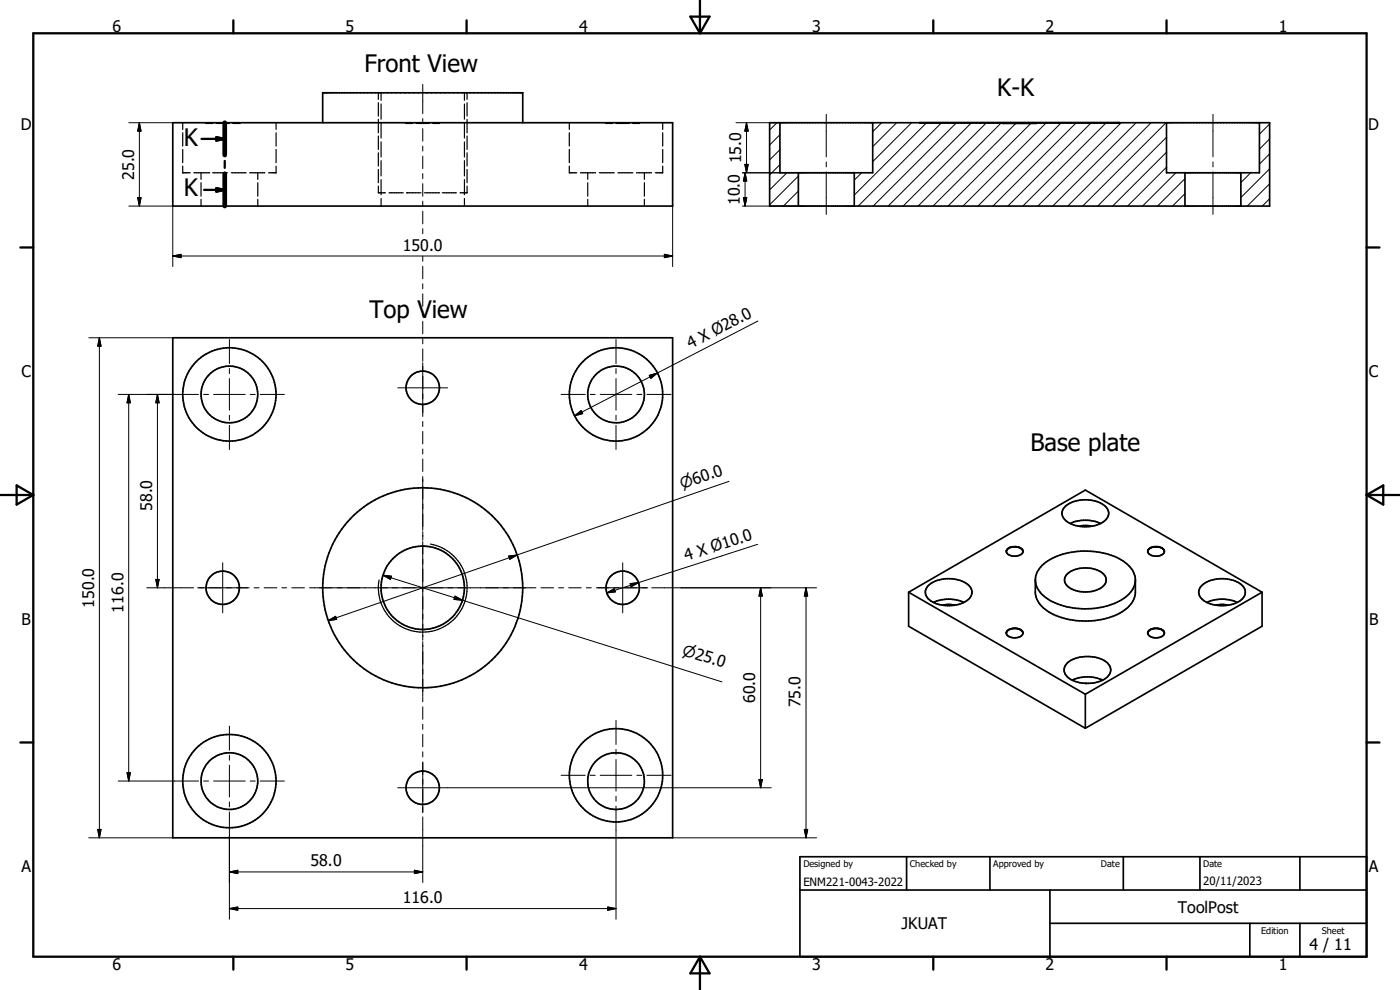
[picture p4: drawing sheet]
<svg xmlns="http://www.w3.org/2000/svg" width="297mm" height="210mm" viewBox="0 0 297 210" stroke-linecap="round" stroke-linejoin="round" font-family="sans-serif">
<g fill="none" stroke="#000" stroke-width=".21">
<path d="M89.7 17.9v6.2M27.3 26h9.4M29.6 26v17.7M29.6 26l.3 1.8h-.7zM89.7 25.2v1M89.7 27.3v2.6M89.7 31v1.1M89.7 33.1v2.7M89.7 36.8v1.1M89.7 39v2.6M156.1 26h9.4M157.5 36.7h11.9"/>
<path d="M158 34.9h.7l-.3 1.8zM158.1 36.7v7M158.1 36.7l.3 1.7h-.7zM158.4 26l.3 1.8h-.7zM158.4 26v10.7M164.8 26l-1.5 1.6M165.5 34.9l-2.2 2.2M165.5 31.7l-2.2 2.2M165.5 28.6l-2.2 2.2M166.9 36.7l-3.6 3.6M169.4 37.4l-6.1 6.1M175.3 24.3v9"/>
<path d="M175.3 34.3v1.1M175.3 36.5v9M182.8 36.7l-1.6 1.5M187 26l-1.9 1.9M190.2 26l-5.1 5.1M193.4 26l-8.3 8.3M196.6 26l-15.4 15.4M199.7 26l-17.6 17.7M202.9 26l-17.7 17.7M206.1 26l-17.7 17.7M209.3 26l-17.7 17.7M212.4 26l-17.6 17.7"/>
<path d="M215.5 26.2l-17.6 17.5M218.7 26.2l-17.6 17.5M222 26l-17.7 17.7M225.2 26l-17.7 17.7M228.3 26l-17.7 17.7M231.5 26l-17.7 17.7M234.7 26l-17.7 17.7M237.9 26l-17.7 17.7M241 26l-17.7 17.7M244.2 26l-17.7 17.7M247.4 26l-17.7 17.7M247.5 35.5l-8.3 8.2"/>
<path d="M247.5 32.3l-11.5 11.4M247.5 29.1l-14.6 14.6M249.5 36.7l-7.1 7M251.4 37.9l-5.8 5.8M257.3 24.3v9M257.3 34.3v1.1M257.3 36.5v9M265.3 36.7l-2 2M269.3 39l-4.7 4.7M269.3 35.8l-6 6.1M269.3 32.6l-2.1 2.2M269.3 29.5l-2.1 2.1"/>
<path d="M269.3 26.3l-2.1 2.2M27.3 43.7h9.4v12.8M29.2 41.9h.7l-.3 1.8zM36.7 54.3h106M36.7 54.3l1.7-.3v.7zM89.7 42.7v1M89.7 44.8v2.7M89.7 48.5v1.1M89.7 54.4v1M89.7 56.5v2.6M140.9 54l1.8 .3-1.8 .4zM142.7 43.7v12.8"/>
<path d="M157.5 43.7h11.9M157.7 41.9h.7l-.3 1.8zM169.4 40.5l-3.2 3.2M251.4 41.1l-2.7 2.6M269.3 42.2l-1.5 1.5M18.8 71.7h17.9M21.1 71.7v106M21.1 71.7l.3 1.7h-.7zM48.7 72v5.1M48.7 78.2v1.1M89.7 60.2v1.1M89.7 62.3v2.7"/>
<path d="M89.7 66v1.1M89.7 68.2v2.6M89.7 71.9v1.1M89.7 74v2.7M89.7 77v11.3M130.7 72v5.1M130.7 78.2v1.1M137.7 79.6l1.8-.5-1.4 1.2zM139.5 79.1l-17.6 9.1M160.8 68.1l-21.3 11M25.1 83.7h17M27.3 83.7v82"/>
<path d="M27.3 83.7l.4 1.7h-.7zM33.4 83.7l.4 1.7h-.8zM33.4 83.7v41M43.2 83.7h1M45.3 83.7h6.7M48.7 80.3v6.7M48.7 88.1v1.1M48.7 90.2v5.2M53.1 83.7h1.1M55.2 83.7h5.1M84.4 82.3h10.6M89.7 89.4v1.1"/>
<path d="M89.7 91.5v2.7M89.7 95.3v1M89.7 97.4v2.6M119 83.7h5.2M121.9 88.2l1.4-1.1 .3 .6zM125.2 83.7h1.1M127.3 83.7h6.7M130.7 80.3v6.7M130.7 88.1v1.1M130.7 90.2v5.2M135.1 83.7h1.1M137.2 83.7h5.2"/>
<path d="M47.2 119.4v10.6M89.7 101.1v11.4M89.7 112.8v1.8M89.7 114.9v20.9M107.9 118l1.8-.3-1.5 .9zM109.7 117.7l-40.1 14M132.1 119.4v10.6M154.7 102.1l-45 15.6M160.7 115.5l-25.2 8.1M31.1 124.7h10M33 122.9h.8l-.4 1.8zM41.9 124.7h11"/>
<path d="M53.9 124.7h1.1M56 124.7h2.7M59.8 124.7h1M61.9 124.7h2.7M65.7 124.7h12.8M69.6 131.7l1.6-1 .2 .7zM78.5 124.7h22.3M81.3 122l71.9 22.7M81.3 122l1.7 .2-.2 .7zM89.7 136.1v11.6M96.5 126.5l1.6 .8-1.8-.1zM100.9 124.7h12.8"/>
<path d="M114.8 124.7h2.7M118.5 124.7h1.1M120.6 124.7h2.7M124.4 124.7h1.1M126.5 124.7h10.9M128.7 125.8l1.6-.9 .2 .7zM133.7 123.8l1.8-.2-1.6 .9zM135.5 123.6l-6.8 2.2M138.3 124.7h34.9M161.4 124.7l.3 1.7h-.7zM161.4 124.7v42.4M171 124.7v53"/>
<path d="M171 124.7l.4 1.7h-.8zM48.7 154v5.2M89.7 147.8v1.1M89.7 149.9v2.7M89.7 153.7v1M89.7 155.8v2.6M89.7 159.5v1.1M130.7 152.8v5.1M130.7 159v1.1M18.8 177.7h17.9M20.7 176h.7l-.3 1.7zM25.1 165.7h17"/>
<path d="M27 163.9h.7l-.4 1.8zM43.2 165.7h1M45.3 165.7h6.7M48.7 160.2v1.1M48.7 162.3v6.8M48.7 170.1v1.1M48.7 172.2v22.8M53.1 165.7h1.1M55.2 165.7h5.1M84.4 167.1h46.2M89.7 161.6v10.8M89.7 173.3v13.9"/>
<path d="M119 164.5h5.2M125.2 164.5h1.1M127.3 164.5h6.7M130.7 161.1v6.7M130.7 168.9v1.1M130.7 171v24M130.8 167.1h32.8M135.1 164.5h1.1M137.2 164.5h5.2M142.7 177.7h30.5M161 165.4h.7l-.3 1.7zM170.6 176h.8l-.4 1.7z"/>
<path d="M48.7 192.7h82M48.7 192.7l1.7-.3v.7zM48.7 185l1.7-.4v.7zM48.7 185h41M87.9 184.6l1.8 .4-1.8 .3zM128.9 192.4l1.8 .3-1.8 .4z"/>
</g>
<g fill="none" stroke="#000" stroke-width=".25">
<path d="M80.3 19.7v1.4M80.8 19.7v1.6M98.5 19.7v1.6M99.1 19.7v1.4M38.8 35.2v1.5h1.6M38.8 26v1.5M38.8 28.2v2.8M38.8 31.7v2.8M41.1 36.7h3.2M42.6 36.7v1.3M42.6 38.8v2.8M43.7 26v.2h1.4"/>
<path d="M44.3 36.7h.1M45.1 36.7h3.2M45.8 26.2h2.9M49.1 36.7h3.1M49.4 26.2h1.4M50.8 26.2h.1M50.8 26v.2M53 36.7h3.2M54.7 36.7v1.3M54.7 38.8v2.8M58.6 35.2v1.5h-1.6M58.6 26v1.5"/>
<path d="M58.6 28.2v2.8M58.6 31.7v2.8M80.3 21.8v2.8M80.3 25.3v2.9M80.3 28.9v2.8M80.3 32.4v2.8M80.3 35.9v2.9M80.3 39.5v1.4h1.5M80.8 22.1v3.2M80.8 26.1v3.2M80.8 30.1v3.2M80.8 34.1v3.2"/>
<path d="M80.8 38.1v3.2M86.1 26v.2h1.5M88.3 26.2h2.8M93.2 26v.2h-1.4M98.5 22.1v3.2M98.5 26.1v3.2M98.5 30.1v3.2M98.5 34.1v3.2M98.5 38.1v3.2M99.1 21.8v2.8M99.1 25.3v2.9M99.1 28.9v2.8"/>
<path d="M99.1 32.4v2.8M99.1 35.9v2.9M99.1 39.5v1.4h-1.5M120.8 35.2v1.5h1.6M120.8 26v1.5M120.8 28.2v2.8M120.8 31.7v2.8M123.2 36.7h3.1M124.7 36.7v1.3M124.7 38.8v2.8M127.1 36.7h3.2M128.6 26v.2h1.4"/>
<path d="M130.7 26.2h2.8M131.1 36.7h3.2M135.1 36.7h3.1M135.6 26v.2h-1.4M136.7 36.7v1.3M136.7 38.8v2.8M140.6 35.2v1.5h-1.6M140.6 26v1.5M140.6 28.2v2.8M140.6 31.7v2.8M42.6 42.3v1.4M54.7 42.3v1.4"/>
<path d="M80.8 42.1v1.6M82.5 40.9h3.1M86.3 40.9h.1M86.3 40.9h3M90 40.9h3.1M93.1 40.9h.1M93.8 40.9h3M98.5 42.1v1.6M124.7 42.3v1.4M136.7 42.3v1.4M91.3 115.4a9.4 9.4 0 0 1 7.6 10.9 9.4 9.4 0 0 1-10.9 7.6 9.4 9.4 0 0 1-7.6-10.9"/>
</g>
<g fill="none" stroke="#000" stroke-width=".36">
<path d="M36.7 26h106v17.7h-106zM68.5 26v-6.3h42.4v6.3M163.3 26h106v17.7h-106zM165.5 26v10.7h19.6v-10.7M169.4 36.7v7M181.2 36.7v7M212.8 26v.2h7v-.2M247.5 26v10.7h19.7v-10.7M251.4 36.7v7M263.3 36.7v7M36.7 71.7h106v106h-106zM213.7 116.5a.86 .86 0 0 0 .7 1.4 2.07 2.07 0 0 0 2.6-.9"/>
<path d="M213.7 116.5a2.43 2.43 0 0 1 3.3 .2v.3M216.2 116.1a2.53 2.53 0 0 0-2.5 .4M216.3 116.2l.5 .3 .2 .5M221.1 119.9a15 15 0 0 1 12.9-2.6 9.8 9.8 0 0 1 6.3 3.8 4.1 4.1 0 0 1-1.5 5.5 15.9 15.9 0 0 1-16.8 .3 4.2 4.2 0 0 1-1.5-6.3zM225.9 107.5a7 7 0 0 1 8.7 0 2.04 2.04 0 0 1-.8 3.4 7.3 7.3 0 0 1-7.9-.6 1.82 1.82 0 0 1 0-2.8zM227 111.1a7.8 7.8 0 0 1 6.5 0M229 111.6l.9-.1 1.6 .1M243.5 117a1.83 1.83 0 0 1 2.5-1l.6 .3 .4 .7M246.7 116.4a2.3 2.3 0 0 0-3.2 .4M246.8 116.5a.83 .83 0 0 1 .1 .8 .83 .83 0 0 1-.7 .5 1.95 1.95 0 0 1-2.7-.9M192.8 125.6l37.5-21.6 37.4 21.6M192.8 125.6v7.2l37.5 21.7"/>
<path d="M192.8 125.6l37.5 21.7M196.9 124.2a7 7 0 0 1 8.9 .3 2.07 2.07 0 0 1-1 3.1 7.3 7.3 0 0 1-7.9-.6 1.9 1.9 0 0 1 0-2.8zM198 127.8a7.8 7.8 0 0 1 6.5 0M200 128.4l.9-.2 1.6 .2M213.5 134.3a2.09 2.09 0 0 1 3.2-.6l.3 .6M213.7 133.8a2.22 2.22 0 0 1 3.3 .3 1.34 1.34 0 0 1-1.7 1.2 1.44 1.44 0 0 1-1.8-1.1zM219.6 123v2.6a5.8 5.8 0 0 0 3.9 4.8 16.4 16.4 0 0 0 14.9-.9 5 5 0 0 0 2.5-3.9v-2.6M226.4 121.8a6.3 6.3 0 0 1 7.7 0 1.83 1.83 0 0 1-.7 3 6.6 6.6 0 0 1-7-.6 1.63 1.63 0 0 1 0-2.4zM247 134.2a2.2 2.2 0 0 0-3.5 0v.1M247 134.3a1.83 1.83 0 0 1-2.4 .9 .94 .94 0 0 1-.9-.4 .94 .94 0 0 1 0-1 2.3 2.3 0 0 1 3.3 .3v.2M255.2 124a7.2 7.2 0 0 1 8.4 .2 2.04 2.04 0 0 1-.8 3.4 7.4 7.4 0 0 1-7.9-.6 1.91 1.91 0 0 1 .3-3zM256 127.8a7.8 7.8 0 0 1 6.5 0"/>
<path d="M258 128.4l.9-.2 1.6 .2M267.7 125.6v7.2l-37.4 21.7M267.7 125.6l-37.4 21.7M226.4 140.7a7.2 7.2 0 0 1 8.6 0 1.96 1.96 0 0 1-.5 3.2 7.4 7.4 0 0 1-8.1-.4 1.9 1.9 0 0 1 0-2.8zM227.5 144.3a7.8 7.8 0 0 1 6.4 0M230.3 145h.3M230.3 147.3v7.2M169.7 188.8h120.2M169.7 181.7h120.2v21.3h-120.2zM192.3 181.7v7.1M210 181.7v7.1M222.7 195.9h67.2"/>
<path d="M222.7 188.8v14.2M238.3 181.7v7.1M254.6 181.7v7.1M265.2 195.9v7.1M275.8 181.7v7.1M275.8 195.9v7.1"/>
<circle cx="48.7" cy="83.7" r="9.9"/>
<circle cx="48.7" cy="83.7" r="6"/>
<circle cx="89.7" cy="82.3" r="3.5"/>
<circle cx="130.7" cy="83.7" r="6"/>
<circle cx="130.7" cy="83.7" r="9.9"/>
<circle cx="47.3" cy="124.7" r="3.5"/>
<circle cx="89.7" cy="124.7" r="21.2"/>
<circle cx="89.7" cy="124.7" r="8.9"/>
<circle cx="132.1" cy="124.7" r="3.5"/>
<circle cx="48.7" cy="165.7" r="6"/>
<circle cx="48.7" cy="165.7" r="9.9"/>
<circle cx="89.7" cy="167.1" r="3.5"/>
<circle cx="130.7" cy="164.5" r="9.9"/>
<circle cx="130.7" cy="165.7" r="6"/>
</g>
<g fill="none" stroke="#000" stroke-width=".48">
<path d="M7.1 7.1h282.8v195.9h-282.8zM49.5 4.3v2.8M99 4.3v2.8M146.5 3.5h4l-2 3.6zM148.5 0v7.1M198 4.3v2.8M247.5 4.3v2.8M42.7 29.5h5M45.9 29.1l1.8 .4-1.8 .3zM45.9 39.9l1.8 .4-1.8 .3zM47.7 26v6.9M47.7 34.1v1.5"/>
<path d="M47.7 36.9v6.8M4.3 52.5h2.8M43.3 40.3h4.4M289.9 52.5h2.8M0 105h7.1M3.5 103l3.6 2-3.6 2zM289.9 105h7.1M289.9 105l3.6-2v4zM4.3 157.5h2.8M289.9 157.5h2.8M49.5 203v2.7M99 203v2.7"/>
<path d="M148.5 203v7M148.5 203l2 3.5h-4zM198 203v2.7M247.5 203v2.7"/>
</g>
<path d="M47.7 26v6.9M47.7 36.9v6.8" fill="none" stroke="#000" stroke-width=".99"/>
<path d="M45.9 29.1l1.8 .4-1.8 .3zM45.9 39.9l1.8 .4-1.8 .3z" fill="#000" stroke="#000" stroke-width=".48"/>
<g fill="#000" stroke="#000" stroke-width=".21">
<path d="M29.6 26l.3 1.8h-.7zM158 34.9h.7l-.3 1.8zM158.1 36.7l.3 1.7h-.7zM158.4 26l.3 1.8h-.7zM29.2 41.9h.7l-.3 1.8zM36.7 54.3l1.7-.3v.7zM140.9 54l1.8 .3-1.8 .4zM157.7 41.9h.7l-.3 1.8zM21.1 71.7l.3 1.7h-.7zM27.3 83.7l.4 1.7h-.7zM33.4 83.7l.4 1.7h-.8zM121.9 88.2l1.4-1.1 .3 .6z"/>
<path d="M137.7 79.6l1.8-.5-1.4 1.2zM107.9 118l1.8-.3-1.5 .9zM33 122.9h.8l-.4 1.8zM69.6 131.7l1.6-1 .2 .7zM81.3 122l1.7 .2-.2 .7zM96.5 126.5l1.6 .8-1.8-.1zM128.7 125.8l1.6-.9 .2 .7zM133.7 123.8l1.8-.2-1.6 .9zM161.4 124.7l.3 1.7h-.7zM171 124.7l.4 1.7h-.8zM20.7 176h.7l-.3 1.7zM27 163.9h.7l-.4 1.8z"/>
<path d="M161 165.4h.7l-.3 1.7zM170.6 176h.8l-.4 1.7zM48.7 192.7l1.7-.3v.7zM48.7 185l1.7-.4v.7zM87.9 184.6l1.8 .4-1.8 .3zM128.9 192.4l1.8 .3-1.8 .4z"/>
</g>
<g font-size="5.1">
<text x="77.3" y="15.3">Front View</text>
<text x="211.6" y="20.3">K-K</text>
<text x="39" y="30.9">K</text>
<text x="39" y="41.7">K</text>
<text x="78.4" y="67.5">Top View</text>
<text x="218.6" y="95.8">Base plate</text>
</g>
<g font-size="3.4">
<text x="23.8" y="6.8">6</text>
<text x="73.3" y="6.8">5</text>
<text x="122.9" y="6.8">4</text>
<text x="172.3" y="6.8">3</text>
<text x="221.8" y="6.8">2</text>
<text x="271.3" y="6.8">1</text>
<text x="4.4" y="27.5">D</text>
<text x="290.3" y="27.5">D</text>
<text x="157.2" y="34.6" transform="rotate(-90 157.2 34.6)">15.0</text>
<text x="28.4" y="38.2" transform="rotate(-90 28.4 38.2)">25.0</text>
<text x="156.9" y="43.5" transform="rotate(-90 156.9 43.5)">10.0</text>
<text x="85.5" y="53.2">150.0</text>
<text x="146.5" y="74.1" transform="rotate(-27 146.5 74.1)">4 X Ø28.0</text>
<text x="4.5" y="80">C</text>
<text x="290.4" y="80">C</text>
<text x="32.3" y="108.4" transform="rotate(-90 32.3 108.4)">58.0</text>
<text x="145.6" y="119" transform="rotate(-18 145.6 119)">4 X Ø10.0</text>
<text x="20" y="128.9" transform="rotate(-90 20 128.9)">150.0</text>
<text x="26.2" y="130" transform="rotate(-90 26.2 130)">116.0</text>
<text x="4.5" y="132.5">B</text>
<text x="290.4" y="132.5">B</text>
<text x="160.2" y="149.2" transform="rotate(-90 160.2 149.2)">60.0</text>
<text x="169.8" y="150" transform="rotate(-90 169.8 150)">75.0</text>
<text x="4.5" y="185">A</text>
<text x="65.9" y="183.8">58.0</text>
<text x="290.4" y="185">A</text>
<text x="85.5" y="191.6">116.0</text>
<text x="191.3" y="197.1">JKUAT</text>
<text x="249.9" y="193.6">ToolPost</text>
<text x="277.8" y="201.5">4 / 11</text>
<text x="23.8" y="205.7">6</text>
<text x="73.3" y="205.7">5</text>
<text x="122.9" y="205.7">4</text>
<text x="172.3" y="205.7">3</text>
<text x="221.8" y="205.7">2</text>
<text x="271.3" y="205.7">1</text>
</g>
<g font-size="3.2">
<text x="144.7" y="103.8" transform="rotate(-19 144.7 103.8)">n60.0</text>
<text x="144.6" y="138.9" transform="rotate(17 144.6 138.9)">n25.0</text>
</g>
<g font-size="2.4">
<text x="170.4" y="188">ENM221-0043-2022</text>
<text x="255.3" y="187.7">20/11/2023</text>
</g>
<g font-size="1.9">
<text x="170.4" y="183.9">Designed by</text>
<text x="193" y="183.9">Checked by</text>
<text x="210.7" y="183.9">Approved by</text>
<text x="233.6" y="183.9">Date</text>
<text x="255.3" y="183.9">Date</text>
<text x="267.5" y="198">Edition</text>
<text x="280.4" y="198">Sheet</text>
</g>
</svg>
